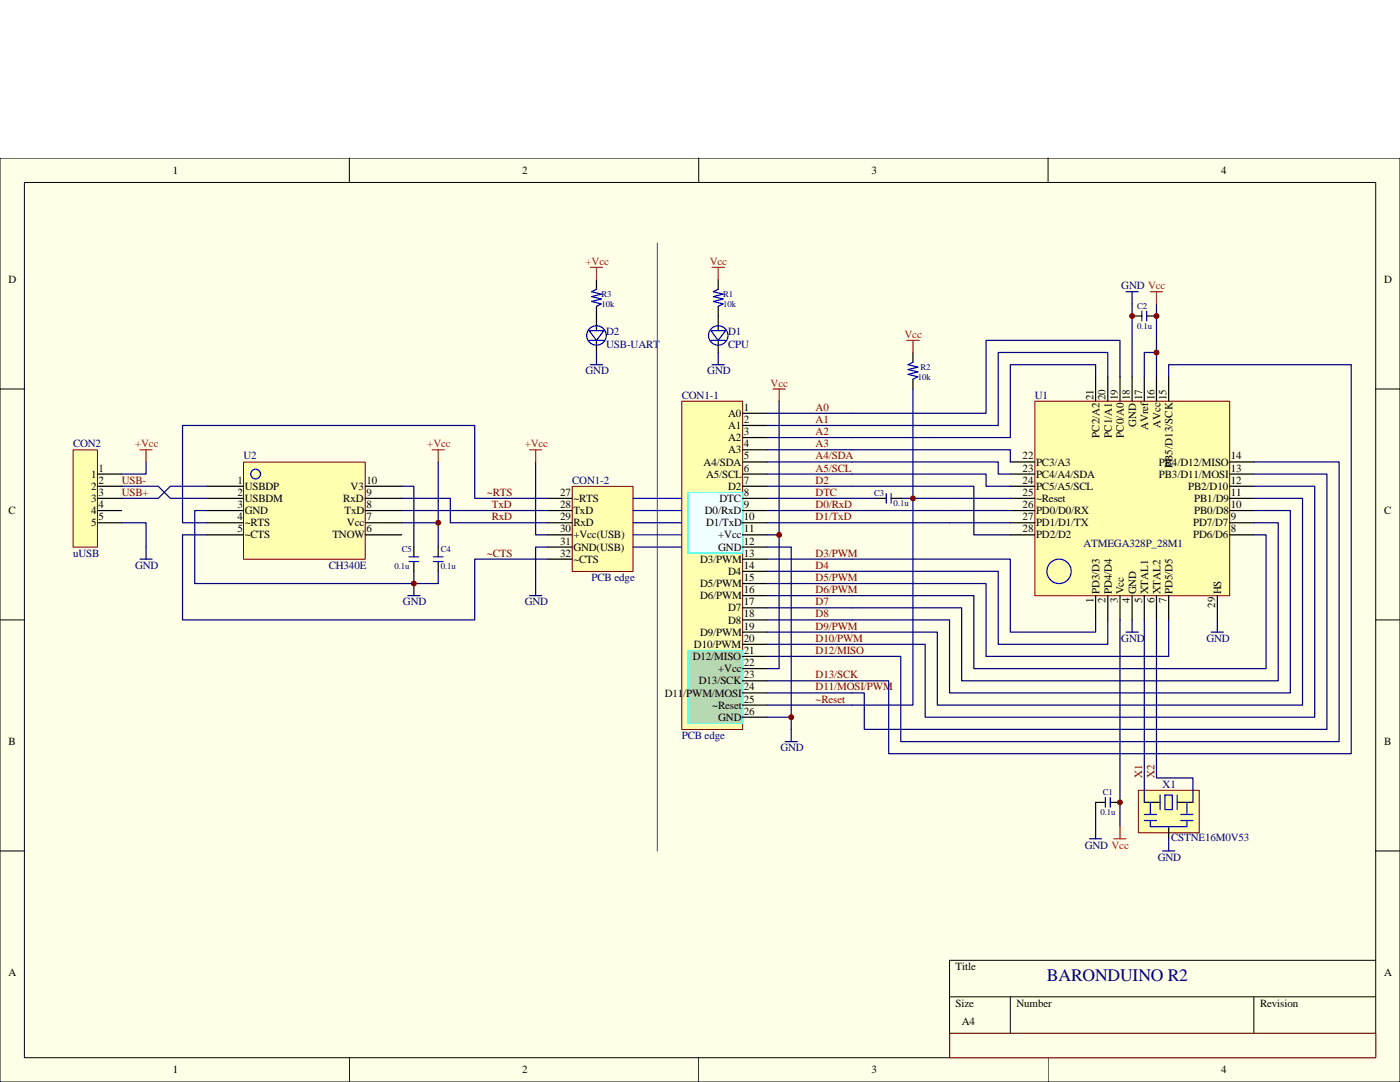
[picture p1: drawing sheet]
<svg xmlns="http://www.w3.org/2000/svg" width="279mm" height="216mm" viewBox="0 0 279 216" stroke-linecap="round" stroke-linejoin="round" font-family="sans-serif">
<path d="M0 31.5h279.4v184.4h-279.4z" fill="#ffffe8"/>
<g fill="none" stroke="#000" stroke-width=".2">
<path d="M0 31.5h279.4v184.4h-279.4zM4.9 36.4h269.7v174.7h-269.7zM69.7 31.5v4.9M139.4 31.5v4.9M209.2 31.5v4.9M0 77.6h4.8M274.5 77.6h4.9M0 123.7h4.8M274.5 123.7h4.9M0 169.8h4.8M274.5 169.8h4.9M189.5 198.9h85"/>
<path d="M201.6 198.9v7.3M250.2 198.9v7.3M274.5 191.6h-85v19.4M69.7 211v4.9M139.4 211v4.9M189.5 206.2h85M189.5 208.6h85M209.2 211v4.9M238.1 206.2v4.8"/>
</g>
<path d="M227.2 157.7h12.1v8.5h-12.1z" fill="#ffffb0"/>
<path d="M227.2 157.7h12.1v8.5h-12.1z" fill="none" stroke="#800000" stroke-width=".2"/>
<path d="M206.5 80.1h38.9v38.8h-38.9z" fill="#ffffb0"/>
<path d="M206.5 80.1h38.9v38.8h-38.9z" fill="none" stroke="#800000" stroke-width=".2"/>
<g fill="none" stroke="#000" stroke-width=".24">
<path d="M143.3 55.8v1.9M143.3 61.1v4.9M143.3 67.9v2.4M182.2 70.3v2M182.2 75.7v1.9M218.7 75.2v4.9M221.1 75.2v4.9M223.5 75.2v4.9M225.9 75.2v4.9M225.9 63.1h2M228.4 75.2v4.9M228.9 63.1h1.9"/>
<path d="M230.8 75.2v4.9M233.2 75.2v4.9M174.9 99.4h2M177.8 99.4h2M201.6 97h4.9M201.6 92.2h4.9M201.6 99.4h4.9M201.6 94.6h4.9M245.4 97h4.8M245.4 92.2h4.8M245.4 99.4h4.8M245.4 94.6h4.8"/>
<path d="M82.6 109.2v1.9M82.6 112.1v1.9M87.5 109.2v1.9M87.5 112.1v1.9M201.6 104.3h4.9M201.6 101.9h4.9M201.6 106.7h4.9M218.7 118.9v4.8M221.1 118.9v4.8M223.5 118.9v4.8M225.9 118.9v4.8M228.4 118.9v4.8"/>
<path d="M230.8 118.9v4.8M233.2 118.9v4.8M243 118.9v4.8M245.4 104.3h4.8M245.4 101.9h4.8M245.4 106.7h4.8M218.7 160.1h1.9M221.6 160.1h1.9M228.4 160.1h3.1M233.2 165v2.4M234.9 160.1h3.2"/>
</g>
<g fill="none" stroke="#00f" stroke-width=".24">
<path d="M143.3 57.7l-.9 .5 1.9 .5-1.9 .5 1.9 .5-1.9 .5 1.9 .4-1 .5M141.9 66h2.9l-1.5 1.9zM141.9 67.9h2.9M182.2 72.3l-1 .5 2 .5-2 .4 2 .5-2 .5 2 .5-1 .5M227.9 62.1v1.9M228.9 62.1v1.9M176.9 98.5v1.9M177.8 98.5v1.9M81.6 111.1h2M81.6 112.1h2M86.5 111.1h1.9M86.5 112.1h1.9"/>
<path d="M220.6 159.1v2M221.6 159.1v2M231.5 158.6v2.9M232.5 158.6h1.5v2.9h-1.5zM234.9 158.6v2.9M228.4 162.5h2.4M228.4 163.7h2.4M229.6 163.7v1.3h7.3v-1.3M229.6 160.1v2.4M235.6 162.5h2.5M235.6 163.7h2.5M236.9 160.1v2.4"/>
<circle cx="143.3" cy="66.9" r="1.94"/>
<circle cx="211.4" cy="114" r="2.43"/>
</g>
<g fill="none" stroke="#000080" stroke-width=".24">
<path d="M224.7 58.2h2.5M225.9 58.2v17M142.1 72.8h2.4M143.3 70.3v2.5M230.8 70.3h-2.4v4.9M230.8 60.6v14.6M80.2 99.4h9.7M153.1 99.4h21.8M179.8 99.4h21.8M81.4 118.9h2.4M82.6 116.4v2.5M189.5 101.9h12.1"/>
<path d="M189.5 104.3h12.1M223.5 123.7v41.3M241.7 126.1h2.5M243 123.7v2.4"/>
</g>
<path d="M142.1 53.4h2.4M143.3 53.4v2.4M229.6 58.2h2.4M230.8 58.2v2.4M181 67.9h2.4M182.2 67.9v2.4M86.2 89.7h2.5M87.5 89.7v2.5M222.3 167.4h2.4M223.5 165v2.4" fill="none" stroke="#f00" stroke-width=".24"/>
<path d="M14.6 89.8h4.9v19.4h-4.9z" fill="#ffffb0"/>
<path d="M14.6 89.8h4.9v19.4h-4.9z" fill="none" stroke="#800000" stroke-width=".2"/>
<path d="M119 55.8v1.9M119 61.1v4.9M119 67.9v2.4M19.4 94.6h4.9M19.4 97h4.9M19.4 99.4h4.9M19.4 101.9h4.9M19.4 104.3h4.9" fill="none" stroke="#000" stroke-width=".24"/>
<path d="M117.8 53.4h2.4M119 53.4v2.4M27.9 89.7h2.5M29.1 89.7v2.5" fill="none" stroke="#f00" stroke-width=".24"/>
<path d="M117.8 72.8h2.4M119 70.3v2.5M29.1 92.2v2.4h-4.8M24.3 104.3h4.8v7.3M27.9 111.6h2.5M36.4 106.7h4.9" fill="none" stroke="#000080" stroke-width=".24"/>
<g fill="none" stroke="#00f" stroke-width=".24">
<path d="M119 57.7l-.9 .5 1.9 .5-1.9 .5 1.9 .5-1.9 .5 1.9 .4-1 .5M117.6 66h2.9l-1.5 1.9zM117.6 67.9h2.9"/>
<circle cx="119" cy="66.9" r="1.94"/>
</g>
<path d="M48.6 92.2h24.3v19.4h-24.3z" fill="#ffffb0"/>
<path d="M48.6 92.2h24.3v19.4h-24.3z" fill="none" stroke="#800000" stroke-width=".2"/>
<path d="M41.3 99.4h7.3M41.3 97h7.3M72.9 99.4h7.3M72.9 97h7.3M41.3 104.3h7.3M41.3 101.9h7.3M41.3 106.7h7.3M72.9 104.3h7.3M72.9 101.9h7.3M72.9 106.7h7.3" fill="none" stroke="#000" stroke-width=".24"/>
<circle cx="51" cy="94.6" r=".97" fill="none" stroke="#00f" stroke-width=".24"/>
<g fill="none" stroke="#000080" stroke-width=".24">
<path d="M24.3 97h7.3l2.4 2.4h7.3M41.3 97h-7.3l-2.4 2.4h-7.3M80.2 97h2.4v12.2M87.5 92.2v12.1h-7.3M109.3 99.4h-14.6v-14.5h-58.3v19.4h4.9M41.3 101.9h-2.4v14.5h48.6v-2.4M82.6 114v2.4M87.5 104.3v4.9M105.7 118.9h2.4M106.9 116.4v2.5M228.4 123.7v36.4M230.8 123.7v31.5h7.3v4.9"/>
<path d="M156.7 148h2.4M157.9 145.5v2.5"/>
</g>
<path d="M154.3 77.6h2.4M155.5 77.6v2.5M105.7 89.7h2.4M106.9 89.7v2.5" fill="none" stroke="#f00" stroke-width=".24"/>
<path d="M136.1 80.1h12.1v65.5h-12.1z" fill="#ffffb0"/>
<path d="M136.1 80.1h12.1v65.5h-12.1z" fill="none" stroke="#800000" stroke-width=".2"/>
<path d="M137.3 129.8h10.9v14.6h-10.9z" fill="#b6d9b2"/>
<path d="M137.3 129.8h10.9v14.6h-10.9z" fill="none" stroke="#0ff" stroke-width=".2"/>
<path d="M137.3 98.3h10.9v12.1h-10.9z" fill="#f0ffff"/>
<path d="M137.3 98.3h10.9v12.1h-10.9z" fill="none" stroke="#0ff" stroke-width=".2"/>
<g fill="none" stroke="#000" stroke-width=".24">
<path d="M148.2 82.5h4.9M148.2 84.9h4.9M148.2 87.3h4.9M148.2 89.7h4.9M148.2 92.2h4.9M148.2 94.6h4.9M148.2 97h4.9M148.2 99.4h4.9M148.2 101.9h4.9M148.2 104.3h4.9M148.2 106.7h4.9M148.2 109.2h4.9"/>
<path d="M148.2 111.6h4.9M148.2 114h4.9M148.2 116.4h4.9M148.2 118.9h4.9M148.2 121.3h4.9M148.2 123.7h4.9M148.2 126.1h4.9M148.2 128.6h4.9M148.2 131h4.9M148.2 133.4h4.9M148.2 135.8h4.9M148.2 138.3h4.9"/>
<path d="M148.2 140.7h4.9M148.2 143.1h4.9"/>
</g>
<g fill="none" stroke="#000080" stroke-width=".24">
<path d="M153.1 97h17M153.1 94.6h17M153.1 92.2h17M153.1 89.7h17M153.1 87.3h17M153.1 84.9h17M153.1 82.5h17M155.5 80.1v53.3h-2.4M153.1 109.2h4.8v36.3M153.1 106.7h2.4M153.1 118.9h17M153.1 116.4h17"/>
<path d="M153.1 114h17M153.1 111.6h17M153.1 104.3h36.4M153.1 101.9h36.4M153.1 138.3h17M153.1 135.8h17M153.1 131h17M153.1 128.6h17M153.1 126.1h17M153.1 123.7h17M153.1 121.3h17M153.1 143.1h4.8"/>
<path d="M153.1 140.7h17"/>
</g>
<path d="M114.2 97.1h12.1v16.9h-12.1z" fill="#ffffb0"/>
<path d="M114.2 97h12.1v17h-12.1z" fill="none" stroke="#800000" stroke-width=".2"/>
<path d="M109.3 99.4h4.9M109.3 101.9h4.9M109.3 104.3h4.9M109.3 106.7h4.9M109.3 109.2h4.9M109.3 111.6h4.9" fill="none" stroke="#000" stroke-width=".24"/>
<path d="M89.9 99.4v4.9h19.4M106.9 92.2v14.5h2.4M36.4 106.7v17h58.3v-12.1h14.6M80.2 101.9h29.1M109.3 109.2h-2.4v7.2" fill="none" stroke="#000080" stroke-width=".24"/>
<path d="M189.5 206.2h85.1v4.9h-85.1z" fill="#ffffe8"/>
<path d="M189.5 206.2h85.1v4.9h-85.1z" fill="none" stroke="#800000" stroke-width=".2"/>
<path d="M131.2 48.5v121.3" fill="none" stroke="#f0f" stroke-width=".24"/>
<g fill="none" stroke="#000080" stroke-width=".24">
<path d="M182.2 77.6v63.1h-12.1M218.7 75.2v-2.4h-17.1v14.5h-31.5M221.1 75.2v-4.9h-21.9v14.6h-29.1M223.5 75.2v-7.3h-26.7v14.6h-26.7M233.2 75.2v-2.4h36.5v77.6h-92.3v-14.6h-7.3M170.1 97h24.3v9.7h7.2M170.1 94.6h26.7v2.4h4.8M170.1 92.2h29.1v2.4h2.4M170.1 89.7h31.5v2.5M250.2 99.4h9.7v41.3h-72.8v-14.6h-17M250.2 97h12.2v46.1h-77.8v-14.5h-14.5M250.2 94.6h14.6v50.9h-92.3v-7.2h-2.4"/>
<path d="M250.2 92.2h17v55.8h-87.4v-17h-9.7M170.1 111.6h31.5v14.5h17.1v-2.4M170.1 114h29.1v14.6h21.9v-4.9M170.1 116.4h26.7v14.6h36.4v-7.3M250.2 106.7h2.5v26.7h-58.3v-14.5h-24.3M250.2 104.3h4.9v31.5h-63.2v-14.5h-21.8M250.2 101.9h7.3v36.4h-68v-14.6h-19.4M224.7 126.1h2.5M225.9 123.7v2.4M217.4 167.4h2.5M218.7 160.1v7.3M232 169.8h2.4"/>
<path d="M233.2 167.4v2.4"/>
</g>
<circle cx="223.5" cy="160.1" r=".48" fill="#800000"/>
<circle cx="223.5" cy="160.1" r=".48" fill="none" stroke="#800000" stroke-width=".2"/>
<circle cx="230.8" cy="70.3" r=".49" fill="#800000"/>
<circle cx="230.8" cy="70.3" r=".49" fill="none" stroke="#800000" stroke-width=".2"/>
<circle cx="225.9" cy="63.1" r=".48" fill="#800000"/>
<circle cx="225.9" cy="63.1" r=".48" fill="none" stroke="#800000" stroke-width=".2"/>
<circle cx="230.8" cy="63.1" r=".49" fill="#800000"/>
<circle cx="230.8" cy="63.1" r=".49" fill="none" stroke="#800000" stroke-width=".2"/>
<circle cx="82.6" cy="116.4" r=".49" fill="#800000"/>
<circle cx="82.6" cy="116.4" r=".49" fill="none" stroke="#800000" stroke-width=".2"/>
<circle cx="87.5" cy="104.3" r=".49" fill="#800000"/>
<circle cx="87.5" cy="104.3" r=".49" fill="none" stroke="#800000" stroke-width=".2"/>
<circle cx="157.9" cy="143.1" r=".48" fill="#800000"/>
<circle cx="157.9" cy="143.1" r=".48" fill="none" stroke="#800000" stroke-width=".2"/>
<circle cx="155.5" cy="106.7" r=".49" fill="#800000"/>
<circle cx="155.5" cy="106.7" r=".49" fill="none" stroke="#800000" stroke-width=".2"/>
<circle cx="182.2" cy="99.4" r=".48" fill="#800000"/>
<circle cx="182.2" cy="99.4" r=".48" fill="none" stroke="#800000" stroke-width=".2"/>
<path d="M126.3 99.4h9.7M126.3 101.9h9.7M126.3 104.3h9.7M126.3 106.7h9.7M126.3 109.2h9.7" fill="none" stroke="#0000bf" stroke-width=".24"/>
<text font-size="3.5" fill="#000080" x="208.9" y="195.7">BARONDUINO R2</text>
<g font-size="2.2">
<text x="34.5" y="34.7">1</text>
<text x="104.2" y="34.7">2</text>
<text x="173.9" y="34.7">3</text>
<text x="243.7" y="34.7">4</text>
<text x="1.7" y="56.5">D</text>
<text x="276.2" y="56.5">D</text>
<text x="145.3" y="83.2">A0</text>
<text x="148.4" y="82">1</text>
<text x="218.2" y="79.8" transform="rotate(-90 218.2 79.8)">21</text>
<text x="220.6" y="79.8" transform="rotate(-90 220.6 79.8)">20</text>
<text x="223.1" y="79.8" transform="rotate(-90 223.1 79.8)">19</text>
<text x="225.5" y="79.8" transform="rotate(-90 225.5 79.8)">18</text>
<text x="227.9" y="79.8" transform="rotate(-90 227.9 79.8)">17</text>
<text x="230.4" y="79.8" transform="rotate(-90 230.4 79.8)">16</text>
<text x="232.8" y="79.8" transform="rotate(-90 232.8 79.8)">15</text>
<text x="145.3" y="85.6">A1</text>
<text x="145.3" y="88.1">A2</text>
<text x="148.4" y="84.4">2</text>
<text x="148.4" y="86.8">3</text>
<text x="148.4" y="89.3">4</text>
<text x="219.4" y="87.3" transform="rotate(-90 219.4 87.3)">PC2/A2</text>
<text x="221.9" y="87.3" transform="rotate(-90 221.9 87.3)">PC1/A1</text>
<text x="224.3" y="87.3" transform="rotate(-90 224.3 87.3)">PC0/A0</text>
<text x="226.7" y="85.2" transform="rotate(-90 226.7 85.2)">GND</text>
<text x="229.2" y="85.9" transform="rotate(-90 229.2 85.9)">AVref</text>
<text x="231.6" y="85.4" transform="rotate(-90 231.6 85.4)">AVcc</text>
<text x="18.2" y="95.3">1</text>
<text x="19.7" y="94.1">1</text>
<text x="140.4" y="92.9">A4/SDA</text>
<text x="140.9" y="95.3">A5/SCL</text>
<text x="145.3" y="90.5">A3</text>
<text x="148.4" y="91.7">5</text>
<text x="148.4" y="94.1">6</text>
<text x="204.1" y="94.1">23</text>
<text x="204.1" y="91.7">22</text>
<text x="206.8" y="95.3">PC4/A4/SDA</text>
<text x="206.8" y="92.9">PC3/A3</text>
<text x="231.3" y="92.9">PB4/D12/MISO</text>
<text x="231.3" y="95.3">PB3/D11/MOSI</text>
<text x="234" y="93.4" transform="rotate(-90 234 93.4)">PB5/D13/SCK</text>
<text x="245.6" y="91.7">14</text>
<text x="245.6" y="94.1">13</text>
<text x="18.2" y="97.7">2</text>
<text x="18.2" y="100.2">3</text>
<text x="19.7" y="96.5">2</text>
<text x="19.7" y="99">3</text>
<text x="19.7" y="101.4">4</text>
<text x="47.4" y="99">2</text>
<text x="47.4" y="101.4">3</text>
<text x="47.4" y="96.5">1</text>
<text x="48.8" y="100.2">USBDM</text>
<text x="48.8" y="97.7">USBDP</text>
<text x="68.5" y="100.2">RxD</text>
<text x="70" y="97.7">V3</text>
<text x="73.1" y="101.4">8</text>
<text x="73.1" y="96.5">10</text>
<text x="73.1" y="99">9</text>
<text x="111.8" y="99">27</text>
<text x="111.8" y="101.4">28</text>
<text x="114.4" y="100.2">~RTS</text>
<text x="143.6" y="100.2">DTC</text>
<text x="145.3" y="97.7">D2</text>
<text x="148.4" y="99">8</text>
<text x="148.4" y="101.4">9</text>
<text x="148.4" y="96.5">7</text>
<text x="204.1" y="99">25</text>
<text x="204.1" y="96.5">24</text>
<text x="204.1" y="101.4">26</text>
<text x="206.8" y="100.2">~Reset</text>
<text x="206.8" y="97.7">PC5/A5/SCL</text>
<text x="237.1" y="97.7">PB2/D10</text>
<text x="238.3" y="100.2">PB1/D9</text>
<text x="245.6" y="96.5">12</text>
<text x="245.6" y="101.4">10</text>
<text x="245.6" y="99">11</text>
<text x="1.7" y="102.6">C</text>
<text x="18.2" y="102.6">4</text>
<text x="18.2" y="105">5</text>
<text x="19.7" y="103.8">5</text>
<text x="47.4" y="103.8">4</text>
<text x="47.4" y="106.2">5</text>
<text x="48.8" y="102.6">GND</text>
<text x="48.8" y="105">~RTS</text>
<text x="48.8" y="107.4">~CTS</text>
<text x="66.3" y="107.4">TNOW</text>
<text x="68.7" y="102.6">TxD</text>
<text x="69.2" y="105">Vcc</text>
<text x="73.1" y="103.8">7</text>
<text x="73.1" y="106.2">6</text>
<text x="111.8" y="103.8">29</text>
<text x="111.8" y="106.2">30</text>
<text x="114.4" y="102.6">TxD</text>
<text x="114.4" y="105">RxD</text>
<text x="114.4" y="107.4">+Vcc(USB)</text>
<text x="140.7" y="102.6">D0/RxD</text>
<text x="140.9" y="105">D1/TxD</text>
<text x="143.3" y="107.4">+Vcc</text>
<text x="148.4" y="103.8">10</text>
<text x="148.4" y="106.2">11</text>
<text x="204.1" y="103.8">27</text>
<text x="204.1" y="106.2">28</text>
<text x="206.8" y="105">PD1/D1/TX</text>
<text x="206.8" y="107.4">PD2/D2</text>
<text x="206.8" y="102.6">PD0/D0/RX</text>
<text x="238.1" y="105">PD7/D7</text>
<text x="238.1" y="107.4">PD6/D6</text>
<text x="238.3" y="102.6">PB0/D8</text>
<text x="245.6" y="103.8">9</text>
<text x="245.6" y="106.2">8</text>
<text x="276.2" y="102.6">C</text>
<text x="111.8" y="108.7">31</text>
<text x="111.8" y="111.1">32</text>
<text x="114.4" y="109.9">GND(USB)</text>
<text x="114.4" y="112.3">~CTS</text>
<text x="139.7" y="112.3">D3/PWM</text>
<text x="143.3" y="109.9">GND</text>
<text x="148.4" y="111.1">13</text>
<text x="148.4" y="113.5">14</text>
<text x="148.4" y="108.7">12</text>
<text x="139.7" y="117.2">D5/PWM</text>
<text x="139.7" y="119.6">D6/PWM</text>
<text x="145.3" y="114.7">D4</text>
<text x="148.4" y="116">15</text>
<text x="148.4" y="118.4">16</text>
<text x="219.4" y="118.6" transform="rotate(-90 219.4 118.6)">PD3/D3</text>
<text x="221.9" y="118.6" transform="rotate(-90 221.9 118.6)">PD4/D4</text>
<text x="224.3" y="118.6" transform="rotate(-90 224.3 118.6)">Vcc</text>
<text x="226.7" y="118.6" transform="rotate(-90 226.7 118.6)">GND</text>
<text x="229.2" y="118.6" transform="rotate(-90 229.2 118.6)">XTAL1</text>
<text x="231.6" y="118.6" transform="rotate(-90 231.6 118.6)">XTAL2</text>
<text x="234" y="118.6" transform="rotate(-90 234 118.6)">PD5/D5</text>
<text x="243.7" y="118.6" transform="rotate(-90 243.7 118.6)">HS</text>
<text x="145.3" y="122">D7</text>
<text x="145.3" y="124.4">D8</text>
<text x="148.4" y="125.6">19</text>
<text x="148.4" y="120.8">17</text>
<text x="148.4" y="123.2">18</text>
<text x="218.2" y="120.3" transform="rotate(-90 218.2 120.3)">1</text>
<text x="220.6" y="120.3" transform="rotate(-90 220.6 120.3)">2</text>
<text x="223.1" y="120.3" transform="rotate(-90 223.1 120.3)">3</text>
<text x="225.5" y="120.3" transform="rotate(-90 225.5 120.3)">4</text>
<text x="227.9" y="120.3" transform="rotate(-90 227.9 120.3)">5</text>
<text x="230.4" y="120.3" transform="rotate(-90 230.4 120.3)">6</text>
<text x="232.8" y="120.3" transform="rotate(-90 232.8 120.3)">7</text>
<text x="242.5" y="121.3" transform="rotate(-90 242.5 121.3)">29</text>
<text x="138.2" y="131.7">D12/MISO</text>
<text x="138.5" y="129.3">D10/PWM</text>
<text x="139.7" y="126.9">D9/PWM</text>
<text x="148.4" y="130.5">21</text>
<text x="148.4" y="128.1">20</text>
<text x="139.5" y="136.6">D13/SCK</text>
<text x="143.3" y="134.1">+Vcc</text>
<text x="148.4" y="137.8">24</text>
<text x="148.4" y="135.3">23</text>
<text x="148.4" y="132.9">22</text>
<text x="132.7" y="139">D11/PWM/MOSI</text>
<text x="142.1" y="141.4">~Reset</text>
<text x="143.3" y="143.8">GND</text>
<text x="148.4" y="140.2">25</text>
<text x="148.4" y="142.6">26</text>
<text x="1.7" y="148.7">B</text>
<text x="276.2" y="148.7">B</text>
<text x="1.7" y="194.8">A</text>
<text x="190.7" y="193.6">Title</text>
<text x="276.2" y="194.8">A</text>
<text x="190.7" y="200.9">Size</text>
<text x="202.9" y="200.9">Number</text>
<text x="251.5" y="200.9">Revision</text>
<text x="191.9" y="204.5">A4</text>
<text x="34.5" y="214.2">1</text>
<text x="104.2" y="214.2">2</text>
<text x="173.9" y="214.2">3</text>
<text x="201.7" y="210.5">C:\Users\ymmt_ynk\Dropbox\work\2019_cookpad\PC</text>
<text x="239.3" y="210.5">Drawn By:B\CookpadPCB.ddb</text>
<text x="243.7" y="214.2">4</text>
</g>
<g font-size="2.2" fill="#f00">
<text x="116.9" y="52.9">+Vcc</text>
<text x="141.6" y="52.9">Vcc</text>
<text x="180.5" y="67.4">Vcc</text>
<text x="153.8" y="77.1">Vcc</text>
<text x="27" y="89.3">+Vcc</text>
<text x="85.3" y="89.3">+Vcc</text>
<text x="104.7" y="89.3">+Vcc</text>
</g>
<g font-size="2.2" fill="#000080">
<text x="223.8" y="57.7">GND Vcc</text>
<text x="121" y="66.9">D2</text>
<text x="121" y="69.4">USB-UART</text>
<text x="145.3" y="66.9">D1</text>
<text x="145.3" y="69.4">CPU</text>
<text x="116.9" y="74.7">GND</text>
<text x="141.2" y="74.7">GND</text>
<text x="136.1" y="79.5">CON1-1</text>
<text x="206.5" y="79.5">U1</text>
<text x="14.6" y="89.3">CON2</text>
<text x="48.6" y="91.7">U2</text>
<text x="114.2" y="96.5">CON1-2</text>
<text x="14.6" y="111.1">uUSB</text>
<text x="27" y="113.5">GND</text>
<text x="65.6" y="113.5">CH340E</text>
<text x="216.2" y="109.2">ATMEGA328P_28M1</text>
<text x="118.1" y="116">PCB edge</text>
<text x="80.4" y="120.8">GND</text>
<text x="104.7" y="120.8">GND</text>
<text x="223.8" y="128.1">GND</text>
<text x="240.8" y="128.1">GND</text>
<text x="136.1" y="147.5">PCB edge</text>
<text x="155.7" y="149.9">GND</text>
<text x="232" y="157.2">X1</text>
<text x="233.7" y="167.9">CSTNE16M0V53</text>
<text x="216.5" y="169.3">GND Vcc</text>
<text x="231.1" y="171.7">GND</text>
</g>
<g font-size="2.2" fill="#800000">
<text x="162.8" y="82">A0</text>
<text x="162.8" y="89.3">A3</text>
<text x="162.8" y="86.8">A2</text>
<text x="162.8" y="84.4">A1</text>
<text x="162.8" y="91.7">A4/SDA</text>
<text x="162.8" y="94.1">A5/SCL</text>
<text x="24.3" y="96.5">USB-</text>
<text x="24.3" y="99">USB+</text>
<text x="97.2" y="99">~RTS</text>
<text x="98.1" y="101.4">TxD</text>
<text x="162.8" y="101.4">D0/RxD</text>
<text x="162.8" y="99">DTC</text>
<text x="162.8" y="96.5">D2</text>
<text x="98.1" y="103.8">RxD</text>
<text x="162.8" y="103.8">D1/TxD</text>
<text x="97.2" y="111.1">~CTS</text>
<text x="162.8" y="111.1">D3/PWM</text>
<text x="162.8" y="113.5">D4</text>
<text x="162.8" y="118.4">D6/PWM</text>
<text x="162.8" y="116">D5/PWM</text>
<text x="162.8" y="125.6">D9/PWM</text>
<text x="162.8" y="123.2">D8</text>
<text x="162.8" y="120.8">D7</text>
<text x="162.8" y="130.5">D12/MISO</text>
<text x="162.8" y="128.1">D10/PWM</text>
<text x="162.8" y="137.8">D11/MOSI/PWM</text>
<text x="162.8" y="135.3">D13/SCK</text>
<text x="162.8" y="140.2">~Reset</text>
<text x="227.9" y="155.3" transform="rotate(-90 227.9 155.3)">X1</text>
<text x="230.4" y="155.3" transform="rotate(-90 230.4 155.3)">X2</text>
</g>
<g font-size="1.8" fill="#000080">
<text x="120" y="59.3">R3</text>
<text x="144.3" y="59.3">R1</text>
<text x="120" y="61.2">10k</text>
<text x="144.3" y="61.2">10k</text>
<text x="226.9" y="61.7">C2</text>
<text x="226.9" y="65.6">0.1u</text>
<text x="183.2" y="75.8">10k</text>
<text x="183.7" y="73.8">R2</text>
<text x="174.4" y="99">C3</text>
<text x="178.3" y="101">0.1u</text>
<text x="78.7" y="113.6">0.1u</text>
<text x="80.2" y="110.2">C5</text>
<text x="87.9" y="110.2">C4</text>
<text x="87.9" y="113.6">0.1u</text>
<text x="220.1" y="158.7">C1</text>
<text x="219.6" y="162.6">0.1u</text>
</g>
</svg>
